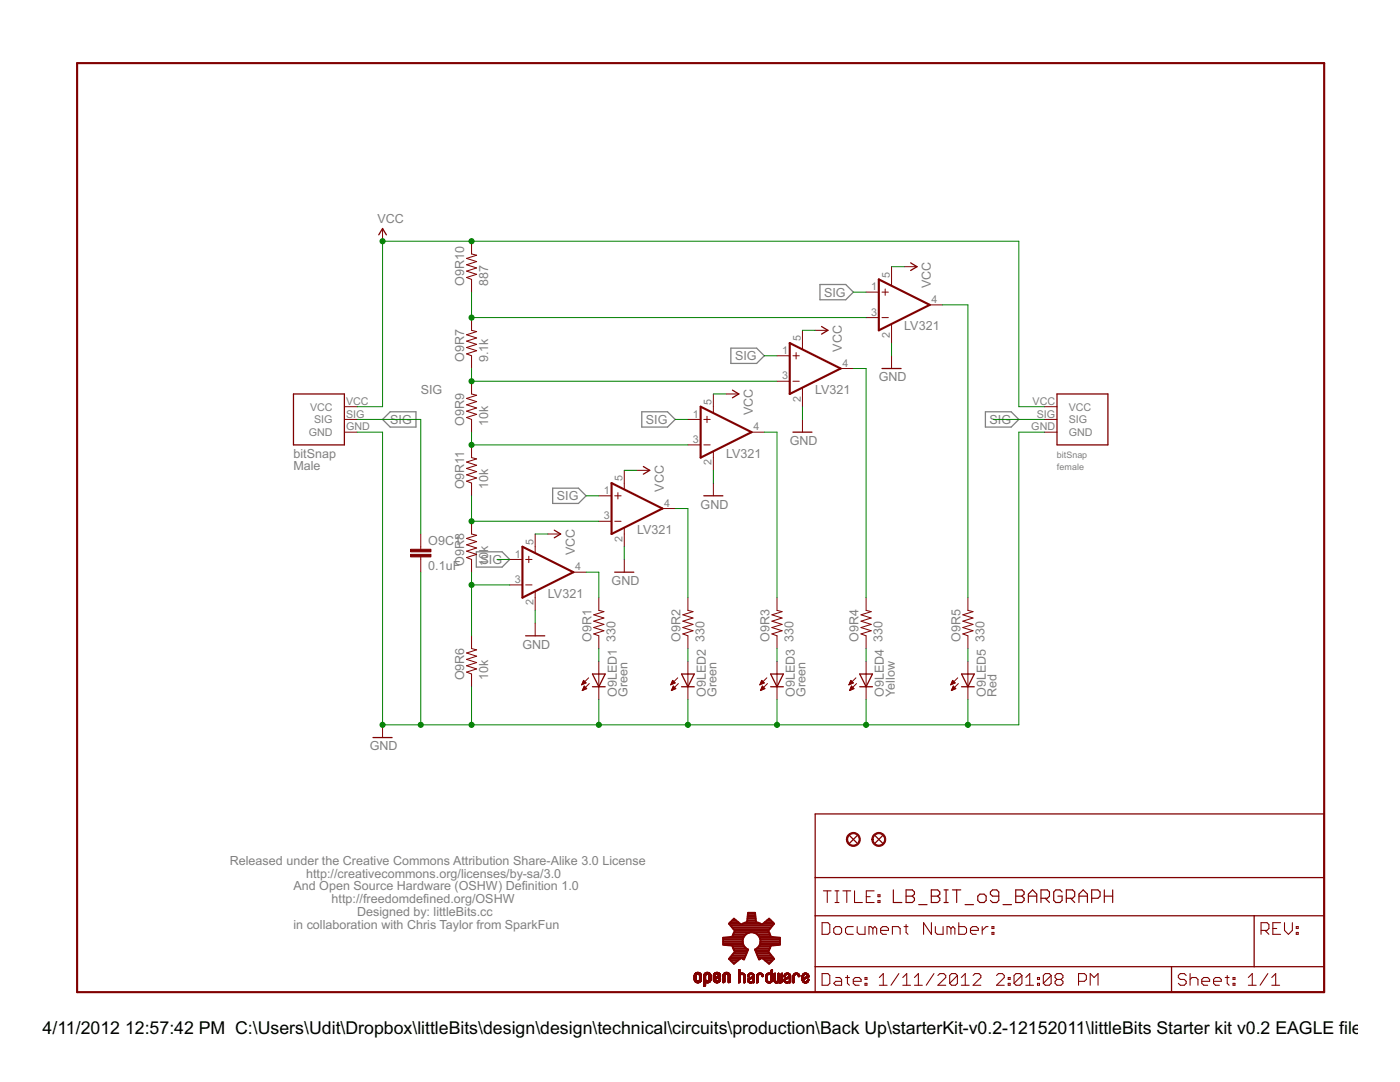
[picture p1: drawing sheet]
<svg xmlns="http://www.w3.org/2000/svg" width="279mm" height="216mm" viewBox="0 0 279 216" stroke-linecap="round" stroke-linejoin="round" font-family="sans-serif">
<path d="M163.6 56.8h5.2l1.5 1.5-1.5 1.5h-5.2zM145.9 69.5h5.1l1.5 1.5-1.5 1.5h-5.1zM76.3 83.7l1.6-1.5h5.1v3h-5.1zM110.3 97.4h5.1l1.6 1.5-1.6 1.6h-5.1zM128.1 82.2h5.1l1.5 1.5-1.5 1.5h-5.1zM196.7 82.2h5.1l1.5 1.5-1.5 1.5h-5.1zM95.1 110.1h5.1l1.5 1.5-1.5 1.6h-5.1z" fill="none" stroke="#808080" stroke-width=".25"/>
<g fill="none" stroke="#800000" stroke-width=".25">
<path d="M75.6 46.9l.7-1.3 .8 1.3M181.7 52.5l1.3 .7-1.3 .8M58.6 78.6h10.1v10.2h-10.1zM146.2 77.9l1.2 .7-1.2 .8M164 65.2l1.2 .7-1.2 .8M176 73.5h3.8M210.9 78.6h10.2v10.2h-10.2zM128.4 93.1l1.3 .8-1.3 .7M140.5 98.9h3.8M158.2 86.2h3.9M110.6 105.8l1.3 .8-1.3 .7M122.7 114.2h3.8"/>
<path d="M104.9 126.9h3.8M118.2 134.5h2.6l-1.3 2.5zM118.2 137h2.6M136 137h2.6M136 134.5h2.6l-1.3 2.5zM153.8 137h2.5M153.8 134.5h2.5l-1.2 2.5zM171.6 137h2.5M171.6 134.5h2.5l-1.3 2.5zM191.9 137h2.5M191.9 134.5h2.5l-1.2 2.5zM74.4 147.2h3.9"/>
<path d="M162.7 162.4h101.6v35.6h-101.6zM162.7 175.1h101.6M169.5 166.7l1.6 1.6M171.1 166.7l-1.6 1.6M174.6 166.7l1.5 1.6M176.1 166.7l-1.5 1.6M162.7 182.7h101.6M162.7 192.9h101.6M233.8 192.9v5.1M250.3 182.7v10.2"/>
</g>
<g fill="none" stroke="#800000" stroke-width=".2">
<path d="M76.3 45.6v2.5M94.1 48.1v2.6l1 .2-2 .7 2 .6-2 .6 2 .7-2 .6 2 .6-2 .7 1 .4v2.5M172.8 58.3h2.6M176 58.3h1.3M176.7 57.7v1.2M177.9 53.2v3.8M180.5 53.2h2.5M94.1 63.4v2.5l1 .3-2 .6 2 .6-2 .7 2 .6-2 .6 2 .7-2 .6 1 .4v2.5M94.1 76.1v2.5l1 .3-2 .6 2 .6-2 .7 2 .6-2 .6 2 .7-2 .6 1 .4v2.5M142.4 78.6v3.7M144.9 78.6h2.5M155.1 71h2.5"/>
<path d="M155.1 76.1h2.5M158.2 71h1.3M158.2 76.1h1.3M158.9 70.4v1.2M160.1 65.9v3.8M160.1 77.4v3.8M162.7 65.9h2.5M167.8 73.5h2.5M172.8 63.4h2.6M176 63.4h1.3M177.9 64.7v3.8M177.9 71v2.5"/>
<path d="M185.5 60.8h2.6M68.7 81.2h2.6M68.7 83.7h2.6M68.7 86.2h2.6M94.1 88.8v2.5l1 .3-2 .6 2 .6-2 .7 2 .6-2 .6 2 .7-2 .6 1 .4v2.5M119.5 98.9h2.5M122.7 98.9h1.3M123.3 98.3v1.3M124.6 93.9v3.7M127.1 93.9h2.6M137.3 83.7h2.5M137.3 88.8h2.5"/>
<path d="M140.5 83.7h1.2M140.5 88.8h1.2M141.1 83.1v1.2M142.4 90.1v3.8M142.4 96.4v2.5M150 86.2h2.5M160.1 83.7v2.5M208.4 81.2h2.5M208.4 83.7h2.5M208.4 86.2h2.5M84 106.6v3M84 111.1v3.1"/>
<path d="M94.1 104v2.6l1 .2-2 .6 2 .7-2 .6 2 .6-2 .7 2 .6-2 .7 1 .3v2.6M101.7 111.6h2.6M101.7 116.7h2.6M104.9 111.6h1.3M104.9 116.7h1.3M105.5 111v1.3M106.8 106.6v3.7M106.8 118.1v3.7M109.3 106.6h2.6M114.4 114.2h2.6M119.5 119.3v2.5l1 .2-2 .7 2 .6-2 .7 2 .6-2 .6 2 .7-2 .6 1 .4v2.5M119.5 104h2.5"/>
<path d="M122.7 104h1.3M124.6 105.4v3.7M124.6 111.6v2.6M132.2 101.5h2.5M137.3 119.3v2.5l1 .2-2 .7 2 .6-2 .7 2 .6-2 .6 2 .7-2 .6 1 .4v2.5M155.1 119.3v2.5l1 .2-2 .7 2 .6-2 .7 2 .6-2 .6 2 .7-2 .6 1 .4v2.5M172.8 119.3v2.5l1.1 .2-2.1 .7 2.1 .6-2.1 .7 2.1 .6-2.1 .6 2.1 .7-2.1 .6 1 .4v2.5M193.2 119.3v2.5l1 .2-2 .7 2 .6-2 .7 2 .6-2 .6 2 .7-2 .6 1 .4v2.5M94.1 126.9v2.5l1 .3-2 .6 2 .6-2 .7 2 .6-2 .6 2 .7-2 .6 1 .4v2.5M106.8 124.3v2.6M116.1 136.6h.1M116.2 136.5h.3"/>
<path d="M116.2 137.8h.1M116.2 136.3h.6M116.3 136.2h.6M116.3 137.7h.2M116.3 137.5h.5M116.3 136.1h.5M116.4 136h.3M116.4 137.4h.7M116.4 135.8h.2M116.4 137.3h.6M116.5 135.8l.5 .5-.9 .4zM116.5 137.2h.4"/>
<path d="M116.5 137.1h.3M116.6 136.9l-.4 .9M116.6 136.9l.5 .5-.9 .4M116.6 136.9h.1M117.5 135.3l-1.4 1.4M117.6 136.4l-1.4 1.4M119.5 132v7.6M133.9 136.6h.1M133.9 136.5h.4M134 137.8h.1M134 136.3h.6M134 136.2h.7"/>
<path d="M134 137.7h.3M134.1 136.1h.5M134.1 137.5h.5M134.2 136h.3M134.2 137.4h.7M134.2 135.8h.1M134.2 137.3h.6M134.2 135.8l.5 .5-.8 .4zM134.3 137.2h.4M134.3 137.1h.2M134.3 136.9h.1M134.4 136.9l-.4 .9"/>
<path d="M134.4 136.9l.5 .5M134.9 137.4l-.9 .4M135.3 135.3l-1.4 1.4M135.4 136.4l-1.4 1.4M137.3 132v7.6M151.7 136.6h.1M151.7 136.5h.4M151.8 136.3h.6M151.8 137.8h.1M151.8 136.2h.7M151.8 137.7h.3M151.9 136.1h.5"/>
<path d="M151.9 137.5h.4M151.9 136h.3M151.9 137.4h.7M152 135.8h.1M152 137.3h.5M152 137.2h.4M152 135.8l.5 .5-.9 .4zM152.1 137.1h.2M152.1 136.9h.1M152.1 136.9l-.3 .9M152.1 136.9l.6 .5-.9 .4M153 135.3l-1.4 1.4"/>
<path d="M153.2 136.4l-1.4 1.4M155.1 132v7.6M169.4 136.6h.2M169.5 136.5h.4M169.5 136.3h.6M169.5 137.8h.1M169.6 136.2h.7M169.6 137.7h.2M169.7 136.1h.4M169.7 137.5h.4M169.7 137.4h.7M169.7 136h.3"/>
<path d="M169.8 135.8h.1M169.8 137.3h.5M169.8 137.2h.4M169.8 135.8l.5 .5-.9 .4zM169.9 137.1h.2M169.9 136.9h.1M169.9 136.9l.5 .5-.9 .4zM170.8 135.3l-1.4 1.4M170.9 136.4l-1.4 1.4M172.8 132v7.6M189.8 136.6h.1M189.8 136.5h.4"/>
<path d="M189.9 136.3h.6M189.9 137.8h.1M189.9 137.7h.3M189.9 136.2h.7M190 136.1h.5M190 137.5h.4M190 136h.3M190 137.4h.7M190.1 135.8h.1M190.1 137.3h.5M190.1 137.2h.4M190.1 135.8l.5 .5-.9 .4z"/>
<path d="M190.2 137.1h.2M190.2 136.9h.1M190.2 136.9l-.3 .9M190.2 136.9l.6 .5-.9 .4M191.1 135.3l-1.4 1.4M191.3 136.4l-1.4 1.4M193.2 132v7.6M76.3 144.6v2.6M138.5 195.5h.5M138.5 195.4h.4M138.5 195.3h.4M138.5 195.2h.4"/>
<path d="M138.5 195.1h.4M138.5 195h.4M138.5 194.9h.4M138.5 194.8h.4M138.5 194.7h.4M138.5 194.6h.4M138.5 194.6h.5M138.6 195.6h.4M138.6 194.5h.4M138.6 195.7h1.3M138.6 195.7h.5M138.6 194.4h1.3"/>
<path d="M138.6 195.8h1.3M138.6 194.3l1.3 .1M138.7 195.9h1.1M138.7 194.3h1.1M138.7 194.2h1.1M138.8 196h.9M138.8 194.1h.9M138.9 196h.8M138.9 194.1h.8M138.9 196.1h.7M139 194.1h.5M139 196.1h.5"/>
<path d="M139.1 194.5h-.5M139.1 194.4h-.5M139.4 194.4h.5M139.4 194.5h.6M139.5 195.6h.5M139.5 194.5h.5M139.6 194.6h.4M139.6 195.5h.4M139.6 195.4h.4M139.6 195.3h.4M139.6 195.2h.4M139.6 195.1h.4"/>
<path d="M139.6 195h.4M139.6 194.9h.4M139.6 194.8h.4M139.6 194.7h.4M140 195.7h-.6M140 195.5h-.4M140.4 196.8h.3M140.4 196.6h.4M140.4 196.5h.4M140.4 196.4h.4M140.4 196.3h.4M140.4 196.2h.4"/>
<path d="M140.4 195.8h1.4M140.4 195.7h1.4M140.4 195.7h.6M140.4 195.6h.5M140.4 195.5h.4M140.4 195.4h.4M140.4 195.3h.4M140.4 195.2h.4M140.4 195.1h.4M140.4 195h.4M140.4 194.9h.4M140.4 194.8h.4"/>
<path d="M140.4 194.7h.4M140.4 194.6h.4M140.5 196.8h.1M140.5 194.4h1.3M140.6 194.3h1.2M140.6 194.2h1.1M140.7 194.2h1M140.8 194.1h.8M140.8 196.7h-.4M140.8 194.1h.7M140.8 196.1h-.4M140.9 194.6h-.5"/>
<path d="M140.9 194.5h-.4M140.9 194.1h.5M140.9 196.1h.5M141 194.5h-.5M141 194.4h-.5M141.3 194.4h.5M141.4 195.7h.5M141.4 194.5h.5M141.4 195.6h.5M141.5 194.6h.4M141.5 195.5h.4M141.5 196.1h-1.1"/>
<path d="M141.5 195.4h.4M141.5 195.3h.4M141.5 195.2h.4M141.5 195.1h.4M141.5 195h.4M141.5 194.9h.4M141.5 194.8h.4M141.5 194.7h.4M141.6 196h-1.2M141.7 196h-1.3M141.7 195.9h-1.3M141.8 195.9h-1.4"/>
<path d="M141.8 195.8h-1.4M141.9 195.6h-.4M142.4 195.6h.5M142.4 195.6h.4M142.4 195.5h.4M142.4 194.9h.3M142.4 194.8h.3M142.4 194.7h.3M142.4 194.6h.4M142.4 195.7h.5M142.4 195.7h1.3M142.4 194.4h1.3"/>
<path d="M142.5 195.8h1.2M142.5 194.4h1.2M142.5 195.9h1.2M142.5 194.3h1.2M142.5 194.2h1.1M142.6 195.9h1M142.6 196h1M142.6 194.2h1M142.7 194.1h.8M142.7 196h.8M142.7 196.1h.7M142.7 194.7h-.3"/>
<path d="M142.8 194.6h-.4M142.8 195.4l-.4 .1M142.8 194.1h.5M142.8 194.5h-.4M142.9 196.1h.4M142.9 195.4h-.5M142.9 194.5h-.5M142.9 195.3h-.5M142.9 194.9h.9M143 194.4h-.6M143.1 194.8h.7M143.1 195.3h-.7"/>
<path d="M143.2 194.8h.6M143.2 194.4h.6M143.2 195.2h-.8M143.3 195.7h.5M143.3 194.8h.5M143.3 194.5h.5M143.3 195.6h.5M143.4 195.6h.4M143.4 195.2h-1M143.4 194.6h.4M143.4 195.5h.4M143.4 194.7h.4"/>
<path d="M143.4 195.4h.4M143.4 195.3h.4M143.4 195.1h-1M143.5 195.3h.3M143.5 195.1h-1.1M143.6 195.2h.2M143.7 195l-1.3 .1M143.8 195h-1.4M143.8 194.9h-1M144.3 195.9h.4M144.3 195.8h.4M144.3 195.7h.4"/>
<path d="M144.3 195.6h.4M144.3 195.5h.4M144.3 195.4h.4M144.3 195.3h.4M144.3 195.2h.4M144.3 195.1h.4M144.3 195h.4M144.3 194.9h.4M144.3 194.8h.4M144.3 194.7h.4M144.3 196.1h.2M144.3 194.6h.4"/>
<path d="M144.3 196.1h.1M144.3 194.4h1.3M144.4 194.3l1.2 .1M144.4 194.3h1.2M144.4 194.2h1.1M144.5 194.2h1M144.6 196h-.3M144.6 194.1h.8M144.7 196h-.4M144.7 194.6h-.4M144.7 194.5h-.4M144.7 194.1h.5"/>
<path d="M144.8 194.5h-.5M144.9 194.4h-.6M145.1 194.4h.6M145.2 194.5h.5M145.3 194.5h.4M145.3 194.6h.4M145.3 195.9h.4M145.3 195.8h.4M145.3 195.7h.4M145.3 195.6h.4M145.3 195.5h.4M145.3 195.4h.4"/>
<path d="M145.3 195.3h.4M145.3 195.2h.4M145.3 195.1h.4M145.3 195h.4M145.3 194.9h.4M145.3 194.8h.4M145.3 194.7h.4M145.4 196.1h.1M145.6 196.1h-.2M145.6 196h-.3M145.7 196h-.4M147.4 195.9h.3"/>
<path d="M147.4 195.8h.3M147.4 195.7h.3M147.4 195.6h.3M147.4 195.5h.3M147.4 195.4h.3M147.4 195.3h.3M147.4 195.2h.3M147.4 195.1h.3M147.4 195h.3M147.4 194.9h.3M147.4 194.8h.3M147.4 194.7h.3"/>
<path d="M147.4 194.4h1.2M147.4 194.3l1.2 .1M147.4 194.3h1.1M147.4 194.2h1M147.4 194.2h.3M147.4 194.1h.3M147.4 194h.3M147.4 193.9h.3M147.4 193.8h.3M147.4 193.7h.3M147.4 193.6h.3M147.4 193.5h.3"/>
<path d="M147.5 193.5h.2M147.5 196.1h-.1M147.6 196.1h-.2M147.7 196h-.3M147.7 194.6h-.3M147.8 194.6h-.4M147.8 194.2h.6M147.8 194.5h-.4M148 194.5h-.6M148 194.1h.1M148.2 194.5h.5M148.3 194.5h.4"/>
<path d="M148.4 194.6h.3M148.4 194.7h.3M148.5 196h.2M148.5 195.9h.2M148.5 195.8h.2M148.5 195.7h.2M148.5 195.6h.2M148.5 195.5h.2M148.5 195.4h.2M148.5 195.3h.2M148.5 195.2h.2M148.5 195.1h.2"/>
<path d="M148.5 195h.2M148.5 194.9h.2M148.5 194.8h.2M148.6 196.1h-.1M148.6 194.4h-1.2M148.7 196.1h-.2M148.7 196h-.2M149.2 195.8h.4M149.2 195.7h.3M149.2 195.6h.3M149.2 195.5h.3M149.2 194.9h.1"/>
<path d="M149.2 194.8h.3M149.2 194.7h.3M149.2 195.9h.9M149.3 195.9h.8M149.3 196h.8M149.3 194.4h1.2M149.4 194.4h1M149.4 196h.7M149.4 196.1h.7M149.5 194.9h-.3M149.5 194.3h.8M149.5 194.8h-.3"/>
<path d="M149.5 195.6h-.3M149.5 194.2h.8M149.5 196.1h.6M149.5 194.7h-.3M149.5 194.6h-.3M149.6 195.5h-.4M149.6 195.1h1M149.6 194.6h-.4M149.6 194.2h.6M149.6 194.5h-.4M149.7 195.4h-.5M149.8 195.4h-.6"/>
<path d="M149.8 195.1h.8M149.8 196.2h-.1M149.8 194.5h-.5M149.8 196.2h.1M149.8 195.3h-.5M149.8 194.1h.2M149.9 195h.7M150 194.5h.5M150 195.3h-.7M150 194.9h.6M150.1 194.9h.5M150.1 194.5h.4"/>
<path d="M150.1 195.2h-.7M150.2 194.6h.3M150.2 194.8h.4M150.2 194.6h.4M150.2 195.2h.4M150.2 194.7h.4M150.3 196.1h.1M150.3 196h.3M150.3 195.9h.3M150.3 195.8h.3M150.3 195.7h.3M150.3 195.6h.3"/>
<path d="M150.3 195.5h.3M150.3 195.4h.3M150.3 195.3h.3M150.3 194.8h.3M150.5 196.1h-.2M150.6 195.2h-1.2M151 196h.3M151 195.9h.3M151 195.8h.3M151 195.7h.3M151 195.6h.3M151 195.5h.3"/>
<path d="M151 195.4h.3M151 195.3h.3M151 195.2h.3M151 195.1h.3M151 195h.3M151 194.9h.3M151 194.8h.3M151 194.7h.3M151.2 194.4h1M151.2 196.1h-.2M151.3 196.1h-.3M151.3 194.3h.8"/>
<path d="M151.3 196h-.3M151.3 194.2h.8M151.3 194.6h-.3M151.4 194.6h-.4M151.4 194.2h.6M151.4 194.5h-.3M151.6 194.5h-.5M151.6 194.1h.1M151.8 194.5h.5M151.9 194.5h.4M152 194.6h.3M152 194.7h.4"/>
<path d="M152.1 194.7l.3 .1M152.1 194.8h.2M152.1 194.8h.3M152.3 194.4h-1.2M152.3 194.9h-.2M152.8 195.5h.3M152.8 195.4h.3M152.8 195.3h.3M152.8 195.2h.3M152.8 195.1h.3M152.8 195h.3M152.8 194.9h.3"/>
<path d="M152.8 194.8h.3M152.8 195.6h.3M152.8 195.7h.4M152.8 194.6h.4M152.9 195.8h.4M152.9 195.9h1.2M153 195.9h1.1M153 194.4h1.2M153 196h1M153.1 196h.8M153.1 194.3h1.1M153.1 196.1h.8"/>
<path d="M153.1 194.7h-.3M153.1 194.2h1.1M153.2 196.1h.6M153.2 194.6h-.4M153.2 194.2h.6M153.3 194.5h-.4M153.4 194.5h-.5M153.4 196.2h.1M153.4 194.1h.1M153.5 196.2h.1M153.6 194.5h.6M153.7 195.8h.4"/>
<path d="M153.7 194.5h.5M153.8 194.6h.4M153.8 195.7h.4M153.9 195.6h.3M153.9 194.7h.3M153.9 194.2h.3M153.9 195.5h.3M153.9 195.4h.3M153.9 195.3h.3M153.9 195.2h.3M153.9 195.1h.3M153.9 195h.3"/>
<path d="M153.9 194.9h.3M153.9 194.8h.3M153.9 194.1h.3M153.9 194h.3M153.9 193.9h.3M153.9 193.8h.3M153.9 193.7h.3M153.9 193.6h.3M153.9 193.5h.3M154 193.5h.2M154.1 195.8h-.4M154.2 195.7h-.4"/>
<path d="M154.2 194.4h-1.2M154.5 195.8h.3M154.5 195.7h.3M154.5 195.6h.2M154.5 195.5h.2M154.5 195.4h.2M154.5 195.3h.2M154.5 195.2h.2M154.5 195.1h.2M154.5 195h.2M154.5 194.9h.2M154.5 194.8h.2"/>
<path d="M154.5 194.7h.2M154.5 194.6h.2M154.5 194.5h.2M154.5 194.4h.2M154.5 194.3h.2M154.5 195.9h1.6M154.5 194.2h.2M154.6 196h1.5M154.6 196h1.4M154.6 194.2h.1M154.6 196.1h1.4M154.7 196.1h.5"/>
<path d="M154.9 196.2h.1M155 196.2h.1M155.1 195.8h.5M155.1 195.8h.4M155.1 195.7h.4M155.2 195.7h.3M155.2 195.6h.2M155.2 195.5h.2M155.2 195.4h.2M155.2 195.3h.2M155.2 195.2h.2M155.2 195.1h.2"/>
<path d="M155.2 195h.2M155.2 194.9h.2M155.2 194.8h.2M155.2 194.7h.2M155.2 194.6h.2M155.2 194.5h.2M155.2 194.4h.2M155.2 194.3h.2M155.2 194.2h.2M155.3 194.2h.1M155.4 196.1h.5M155.7 196.2h.1"/>
<path d="M155.8 195.8h.3M155.8 195.7h.3M155.9 195.7h.2M155.9 195.6h.2M155.9 195.5h.2M155.9 195.4h.2M155.9 195.3h.2M155.9 195.2h.2M155.9 195.1h.2M155.9 195h.2M155.9 194.9h.2M155.9 194.8h.2"/>
<path d="M155.9 194.7h.2M155.9 194.6h.2M155.9 194.5h.2M155.9 194.4h.2M155.9 194.3h.2M155.9 194.2h.2M156 194.2h.1M156.4 195.8h.4M156.4 195.7h.4M156.4 195.6h.4M156.4 195.5h.4M156.4 194.9h.2"/>
<path d="M156.5 195.8h.4M156.5 194.7h.3M156.5 195.9h.8M156.6 196h.7M156.6 194.4h1.1M156.6 194.4h1M156.7 196h.7M156.7 196.1h.7M156.7 194.9h-.3M156.7 194.3h.9M156.7 194.8h-.3M156.8 196.1h.5"/>
<path d="M156.8 194.7l-.4 .1M156.8 194.2h.7M156.8 194.6h-.3M156.8 195.5h-.4M156.8 195.1h1M156.8 194.2h.6M156.9 195.1h.9M156.9 194.5h-.4M156.9 195.4h-.4M157 196.2h.1M157 195.4h-.5M157 195.1h.8"/>
<path d="M157 194.5h-.5M157.1 195.3h-.6M157.1 194.1h.1M157.1 195h.7M157.2 194.5h.5M157.2 195.3h-.7M157.3 194.9h.5M157.4 194.5h.4M157.4 194.9h.4M157.4 195.2h-.8M157.4 194.6h.4M157.5 194.6h.3"/>
<path d="M157.5 194.8h.3M157.5 194.7h.3M157.5 196.1h.2M157.5 196h.3M157.5 195.9h.3M157.5 195.8h.3M157.5 195.7h.3M157.5 195.6h.3M157.5 195.5h.3M157.5 195.4h.3M157.5 195.3h.3M157.5 195.2h.3"/>
<path d="M157.8 196.1h-.3M157.8 195.2h-1.1M158.3 196h.2M158.3 195.9h.2M158.3 195.8h.2M158.3 195.7h.2M158.3 195.6h.2M158.3 195.5h.2M158.3 195.4h.2M158.3 195.3h.2M158.3 195.2h.2M158.3 195.1h.2"/>
<path d="M158.3 195h.2M158.3 194.9h.2M158.3 194.8h.2M158.3 194.7h.3M158.3 194.6h.3M158.4 196.1h-.1M158.4 194.4h1.1M158.4 194.4h1M158.5 194.3h.9M158.5 196.1h-.2M158.5 196h-.2M158.6 194.7h-.3"/>
<path d="M158.6 194.2h.7M158.6 194.2h.6M158.7 194.6h-.4M158.7 194.5h-.4M158.9 194.5h-.6M158.9 194.1h.1M159 194.5h.6M159.2 194.5h.4M159.2 194.6h.4M159.3 194.7h.3M159.3 194.6h.3M159.3 194.8h.3"/>
<path d="M159.5 194.4h-1.1M159.6 194.9h-.3M159.6 194.8h-.3M160.1 195.6h.3M160.1 195.5h.3M160.1 195.1h1.1M160.1 195.1h.3M160.1 195h.3M160.1 194.9h.3M160.1 194.8h.3M160.1 194.7h.3M160.1 195.7h.4"/>
<path d="M160.1 195.7h.3M160.1 194.6h.3M160.1 195.8h.4M160.1 195.8h.5M160.2 195.9h1.1M160.2 194.4h1.1M160.3 196h.9M160.3 194.4h1M160.3 194.3h.9M160.4 196.1h.7M160.4 194.2h.7M160.4 195.5h-.3"/>
<path d="M160.4 196.1h.6M160.5 194.6h-.4M160.5 194.2h.5M160.5 195.4l-.4 .1M160.5 194.5h-.4M160.6 195.4h-.5M160.6 196.2h.1M160.7 194.5h-.6M160.7 195.3h-.6M160.7 194.1h.1M160.7 196.2h.1M160.7 195h.7"/>
<path d="M160.8 195.3h-.7M160.8 194.5h.6M160.9 194.9h.5M161 195.8h.3M161 195.2h-.9M161 194.5h.4M161 195.8h.4M161 195.7h.4M161 194.8h.4M161 194.6h.4M161.1 195.2h-1M161.1 194.6h.3"/>
<path d="M161.1 195.6h.3M161.1 194.7h.3M161.1 194.8h.3M161.2 195.5h.2M161.2 195.1h-.7M161.3 195.4h.1M161.4 195l-.8 .1M161.4 195.7h-.3M161.4 194.9h-.6"/>
</g>
<path d="M15.4 12.6h248.9v185.4h-248.9zM175.4 55.8l10.1 5-10.1 5.1zM157.6 68.5l10.2 5-10.2 5.1zM122 96.4l10.2 5.1-10.2 5.1zM139.8 81.2l10.2 5-10.2 5.1zM104.3 109.1l10.1 5.1-10.1 5.1z" fill="none" stroke="#800000" stroke-width=".42"/>
<g fill="none" stroke="#800000" stroke-width=".21">
<path d="M164.3 177.8h1.6M165.1 177.8v2.3M166.6 177.8h.8M167 177.8v2.3M168.2 177.8h1.6M169 177.8v2.3M170.5 177.8v2.3h1.6M172.9 178.9h.8M174.5 177.8h-1.6v2.3h1.6M175.2 179.7h.4v.4h-.4zM175.2 178.5h.4v.4h-.4zM164.1 184.1h1.1l.4 .4v1.6l-.4 .3h-1.1z"/>
<path d="M164.1 194.3h1.1l.4 .3v1.6l-.4 .4h-1.1zM166.4 185.3l.4-.4h.8l.4 .4v.8l-.4 .3h-.8l-.4-.3zM166.6 180.1h.8M166.8 195.1h.8l.4 .3v1.2h-1.2l-.4-.4 .4-.4h1.2M168.7 195.1h.8M169.1 194.6v1.6l.4 .4M170.3 195.8h1.6v-.4l-.4-.3h-.8l-.4 .3v.8l.4 .4h.8M170.3 184.9h-1.2l-.4 .4v.8l.4 .3h1.2M171.1 184.9v1.2l.4 .3h1.1v-1.5M172.6 196.2h.4v.4h-.4zM172.6 195.1h.4v.3h-.4zM174.2 185.3l-.4-.4h-.4v1.5"/>
<path d="M174.2 185.3v1.1M174.2 185.3l.4-.4 .4 .4v1.1M175.5 196.6h1.5M175.5 195.1l.8-.8v2.3M175.7 185.7h1.6v-.4l-.4-.4h-.8l-.4 .4v.8l.4 .3h.8M178.1 186.4v-1.5h1.2l.3 .4v1.1M179.4 194.3l-1.6 2.3M180.2 196.6h1.5M180.2 195.1l.8-.8v2.3M180.4 184.9h.8M180.8 184.5v1.6l.4 .3M182.5 196.6h1.6"/>
<path d="M182.5 195.1l.8-.8v2.3M185.9 184.1v2.3l-1.6-2.3v2.3M186.4 194.3l-1.6 2.3M186.7 184.9v1.2l.3 .3h1.2v-1.5M187.2 194.6l.4-.3h.7l.4 .3v.5l-1.5 1.5h1.5M189.8 185.3l-.4-.4h-.4v1.5M189.8 185.3v1.1M189.8 185.3l.4-.4 .4 .4v1.1M191.1 194.6v1.6l-.4 .4h-.8l-.4-.4M191.1 194.6l-.4-.3h-.8l-.4 .3v1.6M191.1 194.6l-1.6 1.6M191.3 184.1v2.3h1.2l.4-.3v-.8l-.4-.4h-1.2"/>
<path d="M191.9 196.6h1.5M191.9 195.1l.7-.8v2.3M193.7 185.7h1.5v-.4l-.4-.4h-.7l-.4 .4v.8l.4 .3h.7M194.2 194.6l.4-.3h.8l.3 .3v.5l-1.5 1.5h1.5M196 184.9v1.5M197.2 184.9h-.4l-.8 .8M198 186.1h.4v.3h-.4zM198 184.9h.4v.4h-.4zM198.9 194.6l.4-.3h.7l.4 .3v.5l-1.5 1.5h1.5M201.2 196.2h.4v.4h-.4zM201.2 195.1h.4v.3h-.4zM203.9 194.6v1.6l-.3 .4h-.8l-.4-.4"/>
<path d="M203.9 194.6l-.3-.3h-.8l-.4 .3v1.6M203.9 194.6l-1.5 1.6M204.7 196.6h1.6M204.7 195.1l.8-.8v2.3M207.1 196.2h.4v.4h-.4zM207.1 195.1h.4v.3h-.4zM209.8 194.6v1.6l-.4 .4h-.8l-.4-.4M209.8 194.6l-.4-.3h-.8l-.4 .3v1.6M209.8 194.6l-1.6 1.6M210.9 195.4l-.3 .4v.4l.3 .4h.8l.4-.4v-.4l-.4-.4M210.9 195.4l-.3-.3v-.5l.3-.3h.8l.4 .3v.5l-.4 .3M210.9 195.4h.8"/>
<path d="M215.2 195.8h1.2l.4-.4v-.8l-.4-.3h-1.2v2.3M217.6 196.6v-2.3l.8 .8 .7-.8v2.3M236.7 194.6l-.4-.3h-.7l-.4 .3v.5l.4 .3h.7l.4 .4v.4l-.4 .4h-.7l-.4-.4M237.5 195.4l.4-.3h.8l.4 .3v1.2M237.5 194.3v2.3M239.8 195.8h1.6v-.4l-.4-.3h-.8l-.4 .3v.8l.4 .4h.8M242.2 195.8h1.5v-.4l-.3-.3h-.8l-.4 .3v.8l.4 .4h.8M244.5 195.1h.8M244.9 194.6v1.6l.4 .4M246.1 196.2h.4v.4h-.4zM246.1 195.1h.4v.3h-.4zM249.1 196.6h1.6"/>
<path d="M249.1 195.1l.8-.8v2.3M251.7 185.7h1.2l.3-.4v-.8l-.3-.4h-1.2v2.3M252.5 185.7l.7 .7M253 194.3l-1.5 2.3M253.8 196.6h1.6M253.8 195.1l.8-.8v2.3M254 185.3h.8M255.6 184.1h-1.6v2.3h1.6M256.3 184.1v1.6l.8 .7 .8-.7v-1.6M258.7 186.1h.4v.3h-.4zM258.7 184.9h.4v.4h-.4z"/>
</g>
<g fill="none" stroke="#800000" stroke-width=".23">
<path d="M178.3 177.6v2.5h1.7M180.8 177.6h1.3l.4 .4v.4l-.4 .4 .4 .4v.5l-.4 .4h-1.3zM180.8 178.8h1.3M185.9 177.6h1.2l.5 .4v.4l-.5 .4 .5 .4v.5l-.5 .4h-1.2zM185.9 178.8h1.2M188.4 177.6h.8M188.8 177.6v2.5M190.1 177.6h1.6M190.9 177.6v2.5M195.1 178.8l.5-.4h.8l.4 .4v.9l-.4 .4h-.8l-.5-.4zM199.3 178.8h-1.2l-.4-.4v-.4l.4-.4h.8l.4 .4v1.7l-.4 .4h-.8l-.4-.4M202.7 177.6h1.3l.4 .4v.4l-.4 .4 .4 .4v.5l-.4 .4h-1.3z"/>
<path d="M202.7 178.8h1.3M205.2 178.8h1.7M207.8 179.2h1.2l.4-.4v-.8l-.4-.4h-1.2v2.5M208.6 179.2l.8 .9M212 178l-.5-.4h-.8l-.4 .4v1.7l.4 .4h.8l.5-.4v-.9h-.9M212.8 179.2h1.3l.4-.4v-.8l-.4-.4h-1.3v2.5M213.7 179.2l.8 .9M215.3 178.8h1.7M217.9 179.2h1.2l.4-.4v-.8l-.4-.4h-1.2v2.5M220.4 178.8h1.7M220.4 177.6v2.5M222.1 177.6v2.5"/>
<path d="M183.3 180.5h1.7M188.4 180.1h.8M192.6 180.5h1.7M200.2 180.5h1.7M205.2 180.1v-1.7l.9-.8 .8 .8v1.7M215.3 180.1v-1.7l.9-.8 .8 .8v1.7"/>
</g>
<g fill="#800000" stroke="#800000" stroke-width=".2">
<path d="M81.9 110.6h4.1v.5h-4.1z"/>
<path d="M81.9 109.6h4.1v.5h-4.1z"/>
</g>
<g fill="#800000" stroke="#800000" stroke-width=".2">
<path d="M169.3 166.5a1.4 1.4 0 0 1 2.2 .3 1.4 1.4 0 0 1-.8 2 1.4 1.4 0 0 1-1.8-1.3h.3a1.15 1.15 0 0 1 1.6-1.1 1.15 1.15 0 0 1 .3 1.9 1.15 1.15 0 0 1-1.9-.5v-.3h-.3z" fill-rule="evenodd"/>
<path d="M174.4 166.5a1.4 1.4 0 0 1 2.2 .3 1.4 1.4 0 0 1-.8 2 1.4 1.4 0 0 1-1.8-1.3h.2a1.15 1.15 0 0 1 1.7-1.1 1.15 1.15 0 0 1 .2 1.9 1.15 1.15 0 0 1-1.8-.5l-.1-.3h-.2z" fill-rule="evenodd"/>
</g>
<g fill="none" stroke="#800000" stroke-width=".38">
<path d="M144.3 188.2h4M144.3 187.9h3.9M144.3 187.5h3.9M144.3 187.2h4M144.7 188.6h3.7M145.5 191.3h2.2M145.5 184.4h2.2M145.8 191h2.9M145.8 184h1.5M145.8 184.7h8.4M145.8 191.7h1.4M146 190.6h2.8"/>
<path d="M146.1 185.1h7.8M146.1 183.7h.8M146.2 192h.6M146.2 186.8h2.3M146.2 188.9h2.4M146.3 186.5h2.5M146.3 190.3h2.7M146.3 189.3h2.6M146.4 185.4h7.2M146.5 186.1l-.3 .8-1.9 .2v1.4l1.9 .2 .5 1.2-1.2 1.4M146.5 186.1h3M146.5 189.6h2.7"/>
<path d="M146.6 189.9h2.5M146.6 185.8h6.7M148.1 184.4h3.7M148.2 187.5a1.76 1.76 0 0 0 1.1 2l-.8 2-.6-.4-1.4 1.2-1-1M148.3 191.3h.2M149 184h1.9M149.1 183.7h1.7M149.2 183.3h1.6M149.2 183h1.6M149.2 182.6h1.5M149.3 182.3h1.4M150.5 186.1a1.79 1.79 0 0 0-2.3 1.4"/>
<path d="M150.5 186.1a1.81 1.81 0 0 1 1.3 1.7M150.5 186.1h3M150.7 189.6h2.8M150.9 189.9h2.5M151 190.3h2.6M151 189.3h2.6M151.1 186.5h2.6M151.2 190.6h2.7M151.3 191h2.9M151.4 188.9h2.4M151.4 191.3h.3M151.4 186.8h2.4"/>
<path d="M151.6 188.6h3.7M151.6 187.2h4.1M151.7 188.2h4M151.7 187.5h4M151.8 187.8l-.2 .9-.9 .8 .8 2 .6-.4 1.4 1.2 1-1M151.8 187.9h3.9M152.2 184.4h2.3M152.3 191.3h2.2M152.7 184h1.5M152.7 191.7h1.4M153.1 183.7h.8M153.2 192h.6"/>
<path d="M153.3 185.7l.2 .4M153.3 185.7l1.2-1.4-1-1-1.4 1.2-1.2-.5-.2-1.9h-1.4l-.2 1.9-1.2 .5-1.4-1.2-1 1 1.2 1.4-.2 .4M153.5 186.1l.3 .8 1.9 .2v1.4l-1.9 .2-.5 1.2 1.2 1.4"/>
</g>
<g fill="none" stroke="#008000" stroke-width=".2">
<path d="M94.1 58.3v5.1h78.7M170.3 58.3h2.5M177.9 53.2h2.6M94.1 73.5v2.6h61M142.4 78.6h2.5M152.5 71h2.6M160.1 65.9h2.6M170.3 73.5h2.5v45.8M177.9 68.5v2.5M188.1 60.8h5.1v58.5M71.3 86.2h5v58.4h127v-58.4h5.1M71.3 81.2h5v-33.1h127v33.1h5.1"/>
<path d="M71.3 83.7h12.7v22.9M94.1 86.2v2.6h43.2M94.1 98.9v5.1h25.4M117 98.9h2.5M124.6 93.9h2.5M134.7 83.7h2.6M142.4 93.9v2.5M152.5 86.2h2.6v33.1M160.1 81.2v2.5M198.2 83.7h10.2M84 114.2v30.4M94.1 116.7h7.6"/>
<path d="M94.1 114.2v12.7M99.2 111.6h2.5M106.8 106.6h2.5M117 114.2h2.5v5.1M124.6 109.1v2.5M134.7 101.5h2.6v17.8M94.1 137v7.6M106.8 121.8v2.5M119.5 129.4v2.6M119.5 139.6v5M137.3 129.4v2.6M137.3 139.6v5"/>
<path d="M155.1 129.4v2.6M155.1 139.6v5M172.8 129.4v2.6M172.8 139.6v5M193.2 129.4v2.6M193.2 139.6v5"/>
</g>
<g fill="#008000" stroke="#008000" stroke-width=".2">
<circle cx="94.1" cy="116.7" r=".51"/>
<circle cx="94.1" cy="104" r=".51"/>
<circle cx="94.1" cy="88.8" r=".51"/>
<circle cx="94.1" cy="76.1" r=".51"/>
<circle cx="94.1" cy="63.4" r=".51"/>
<circle cx="94.1" cy="48.1" r=".51"/>
<circle cx="76.3" cy="48.1" r=".51"/>
<circle cx="94.1" cy="144.6" r=".51"/>
<circle cx="119.5" cy="144.6" r=".51"/>
<circle cx="137.3" cy="144.6" r=".51"/>
<circle cx="155.1" cy="144.6" r=".51"/>
<circle cx="172.8" cy="144.6" r=".51"/>
<circle cx="193.2" cy="144.6" r=".51"/>
<circle cx="84" cy="144.6" r=".51"/>
<circle cx="76.3" cy="144.6" r=".51"/>
</g>
<g font-size="4">
<text x="8.5" y="206.4">4/11/2012</text>
<text x="25" y="206.4">12:57:42 PM C:\Users\Udit\Dropbox\littleBits\design\design\technical\circuits\production\Back Up\starterKit-v0.2-12152011\littleBits Starter kit v0.2 EAGLE files\LB_</text>
</g>
<g font-size="2.8" fill="#808080">
<text x="75.3" y="44.6">VCC</text>
<text x="92.6" y="57" transform="rotate(-90 92.6 57)">O9R10</text>
<text x="97.4" y="57" transform="rotate(-90 97.4 57)">887</text>
<text x="164.5" y="59.2">SIG</text>
<text x="185.8" y="57.5" transform="rotate(-90 185.8 57.5)">VCC</text>
<text x="180.5" y="65.9">LV321</text>
<text x="146.7" y="71.9">SIG</text>
<text x="168" y="70.2" transform="rotate(-90 168 70.2)">VCC</text>
<text x="92.6" y="72.3" transform="rotate(-90 92.6 72.3)">O9R7</text>
<text x="97.4" y="72.3" transform="rotate(-90 97.4 72.3)">9.1k</text>
<text x="175.4" y="76.1">GND</text>
<text x="84" y="78.6">SIG</text>
<text x="150.2" y="82.9" transform="rotate(-90 150.2 82.9)">VCC</text>
<text x="162.7" y="78.6">LV321</text>
<text x="77.9" y="84.6">SIG</text>
<text x="92.6" y="85" transform="rotate(-90 92.6 85)">O9R9</text>
<text x="97.4" y="85" transform="rotate(-90 97.4 85)">10k</text>
<text x="128.9" y="84.6">SIG</text>
<text x="157.6" y="88.8">GND</text>
<text x="197.5" y="84.6">SIG</text>
<text x="58.6" y="91.3">bitSnap</text>
<text x="58.6" y="93.9">Male</text>
<text x="144.9" y="91.3">LV321</text>
<text x="92.6" y="97.7" transform="rotate(-90 92.6 97.7)">O9R11</text>
<text x="97.4" y="97.7" transform="rotate(-90 97.4 97.7)">10k</text>
<text x="111.1" y="99.8">SIG</text>
<text x="132.5" y="98.1" transform="rotate(-90 132.5 98.1)">VCC</text>
<text x="139.8" y="101.5">GND</text>
<text x="127.1" y="106.5">LV321</text>
<text x="85.5" y="113.8">0.1uF</text>
<text x="85.5" y="108.7">O9C1</text>
<text x="92.6" y="112.9" transform="rotate(-90 92.6 112.9)">O9R8</text>
<text x="95.9" y="112.5">SIG</text>
<text x="97.4" y="112.9" transform="rotate(-90 97.4 112.9)">10</text>
<text x="97.4" y="110.1" transform="rotate(-90 97.4 110.1)">k</text>
<text x="114.7" y="110.8" transform="rotate(-90 114.7 110.8)">VCC</text>
<text x="109.4" y="119.2">LV321</text>
<text x="122.1" y="116.7">GND</text>
<text x="104.3" y="129.4">GND</text>
<text x="118" y="128.1" transform="rotate(-90 118 128.1)">O9R1</text>
<text x="122.8" y="128.1" transform="rotate(-90 122.8 128.1)">330</text>
<text x="135.8" y="128.1" transform="rotate(-90 135.8 128.1)">O9R2</text>
<text x="140.6" y="128.1" transform="rotate(-90 140.6 128.1)">330</text>
<text x="153.6" y="128.1" transform="rotate(-90 153.6 128.1)">O9R3</text>
<text x="158.4" y="128.1" transform="rotate(-90 158.4 128.1)">330</text>
<text x="171.3" y="128.1" transform="rotate(-90 171.3 128.1)">O9R4</text>
<text x="176.1" y="128.1" transform="rotate(-90 176.1 128.1)">330</text>
<text x="191.7" y="128.1" transform="rotate(-90 191.7 128.1)">O9R5</text>
<text x="196.5" y="128.1" transform="rotate(-90 196.5 128.1)">330</text>
<text x="92.6" y="135.8" transform="rotate(-90 92.6 135.8)">O9R6</text>
<text x="97.4" y="135.8" transform="rotate(-90 97.4 135.8)">10k</text>
<text x="123.1" y="139.1" transform="rotate(-90 123.1 139.1)">O9LED1</text>
<text x="125.2" y="139.1" transform="rotate(-90 125.2 139.1)">Green</text>
<text x="140.8" y="139.1" transform="rotate(-90 140.8 139.1)">O9LED2</text>
<text x="143" y="139.1" transform="rotate(-90 143 139.1)">Green</text>
<text x="158.6" y="139.1" transform="rotate(-90 158.6 139.1)">O9LED3</text>
<text x="160.8" y="139.1" transform="rotate(-90 160.8 139.1)">Green</text>
<text x="176.4" y="139.1" transform="rotate(-90 176.4 139.1)">O9LED4</text>
<text x="178.6" y="139.1" transform="rotate(-90 178.6 139.1)">Yellow</text>
<text x="196.7" y="139.1" transform="rotate(-90 196.7 139.1)">O9LED5</text>
<text x="198.9" y="139.1" transform="rotate(-90 198.9 139.1)">Red</text>
<text x="73.8" y="149.7">GND</text>
<text x="45.9" y="172.6">Released under the Creative Commons Attribution Share-Alike 3.0 License</text>
<text x="58.6" y="177.7">And Open Source Hardware (OSHW) Definition 1.0</text>
<text x="61.1" y="175.1">http://creativecommons.org/licenses/by-sa/3.0</text>
<text x="58.6" y="185.3">in collaboration with Chris Taylor from SparkFun</text>
<text x="66.2" y="180.2">http://freedomdefined.org/OSHW</text>
<text x="71.3" y="182.7">Designed by: littleBits.cc</text>
</g>
<g font-size="2.4" fill="#808080">
<text x="173.8" y="57.9">1</text>
<text x="177.6" y="55.4" transform="rotate(-90 177.6 55.4)">5</text>
<text x="173.8" y="63">3</text>
<text x="185.9" y="60.5">4</text>
<text x="156.1" y="70.6">1</text>
<text x="159.8" y="68.1" transform="rotate(-90 159.8 68.1)">5</text>
<text x="177.6" y="67.5" transform="rotate(-90 177.6 67.5)">2</text>
<text x="156.1" y="75.7">3</text>
<text x="168.1" y="73.2">4</text>
<text x="61.9" y="81.9">VCC</text>
<text x="69.1" y="80.8">VCC</text>
<text x="69.1" y="83.3">SIG</text>
<text x="138.3" y="83.3">1</text>
<text x="142" y="80.8" transform="rotate(-90 142 80.8)">5</text>
<text x="159.8" y="80.2" transform="rotate(-90 159.8 80.2)">2</text>
<text x="206.1" y="80.8">VCC</text>
<text x="206.9" y="83.3">SIG</text>
<text x="213.3" y="81.9">VCC</text>
<text x="61.6" y="87">GND</text>
<text x="62.7" y="84.5">SIG</text>
<text x="69.1" y="85.9">GND</text>
<text x="138.3" y="88.4">3</text>
<text x="150.3" y="85.9">4</text>
<text x="205.8" y="85.9">GND</text>
<text x="213.3" y="84.5">SIG</text>
<text x="213.3" y="87">GND</text>
<text x="142" y="92.9" transform="rotate(-90 142 92.9)">2</text>
<text x="120.5" y="98.6">1</text>
<text x="124.2" y="96" transform="rotate(-90 124.2 96)">5</text>
<text x="132.6" y="101.1">4</text>
<text x="120.5" y="103.7">3</text>
<text x="102.7" y="111.3">1</text>
<text x="106.5" y="108.7" transform="rotate(-90 106.5 108.7)">5</text>
<text x="114.8" y="113.8">4</text>
<text x="124.2" y="108.1" transform="rotate(-90 124.2 108.1)">2</text>
<text x="102.7" y="116.4">3</text>
<text x="106.5" y="120.8" transform="rotate(-90 106.5 120.8)">2</text>
</g>
<g font-size="2" fill="#808080">
<text x="210.9" y="91.3">bitSnap</text>
<text x="210.9" y="93.9">female</text>
</g>
</svg>
